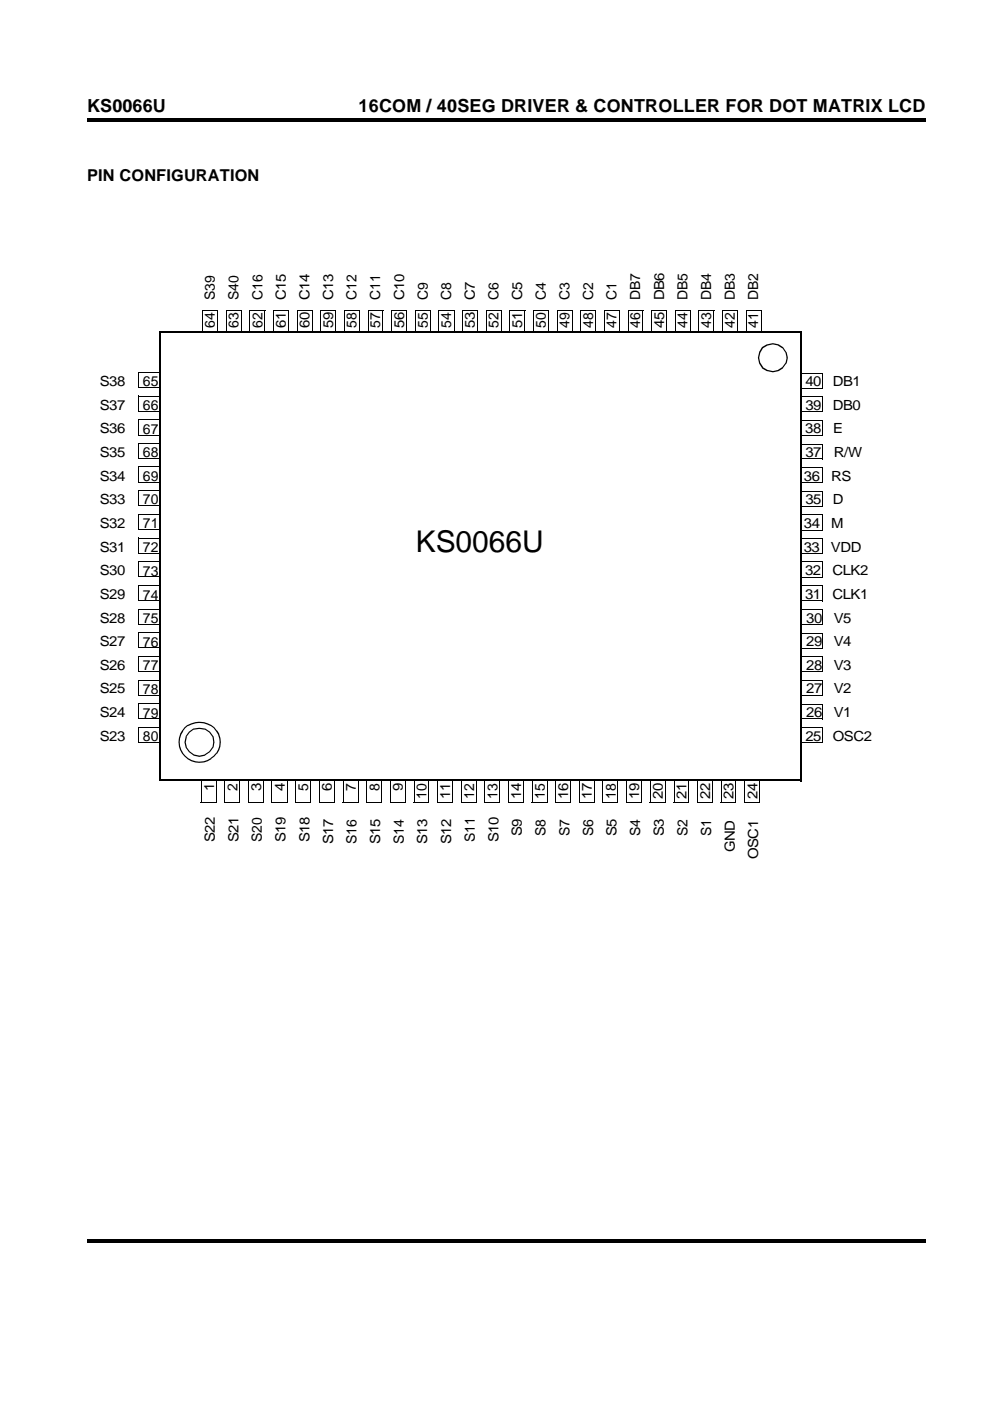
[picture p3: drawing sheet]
<svg xmlns="http://www.w3.org/2000/svg" width="210mm" height="297mm" viewBox="0 0 210 297" stroke-linecap="round" stroke-linejoin="round" font-family="sans-serif">
<path d="M18.5 25.1h177.8v.7h-177.8zM18.5 262.8h177.8v.7h-177.8z" fill="#000"/>
<g fill="#fff">
<path d="M18.5 265.3h30.5v9h-30.5z"/>
<path d="M42.9 65.8h3.2v4.5h-3.2z"/>
</g>
<path d="M42.8 70.3h3.3M42.9 65.8h3.3M42.9 65.7v4.6M46.1 65.8v4.6" fill="none" stroke="#000" stroke-width=".21"/>
<path d="M48 65.8h3.1v4.5h-3.1z" fill="#fff"/>
<path d="M47.9 70.3h3.2M48 65.7v4.6M48 65.8h3.2M51.1 65.8v4.6" fill="none" stroke="#000" stroke-width=".21"/>
<path d="M53 65.8h3.1v4.5h-3.1z" fill="#fff"/>
<path d="M52.9 70.3h3.2M53 65.7v4.6M53 65.8h3.2M56.1 65.8v4.6" fill="none" stroke="#000" stroke-width=".21"/>
<path d="M58 65.8h3.1v4.5h-3.1z" fill="#fff"/>
<path d="M57.9 70.3h3.2M58 65.8h3.2M58 65.7v4.6M61.1 65.8v4.6" fill="none" stroke="#000" stroke-width=".21"/>
<path d="M63 65.8h3.2v4.5h-3.2z" fill="#fff"/>
<path d="M62.9 70.3h3.3M63 65.8h3.3M63 65.7v4.6M66.2 65.8v4.6" fill="none" stroke="#000" stroke-width=".21"/>
<path d="M68 65.8h3.2v4.5h-3.2z" fill="#fff"/>
<path d="M67.9 70.3h3.3M68 65.7v4.6M68 65.8h3.3M71.2 65.8v4.6" fill="none" stroke="#000" stroke-width=".21"/>
<path d="M73 65.8h3.2v4.5h-3.2z" fill="#fff"/>
<path d="M72.9 70.3h3.3M73 65.7v4.6M73 65.8h3.3M76.2 65.8v4.6" fill="none" stroke="#000" stroke-width=".21"/>
<path d="M78.1 65.8h3.1v4.5h-3.1z" fill="#fff"/>
<path d="M78 70.3h3.2M78.1 65.7v4.6M78.1 65.8h3.2M81.2 65.8v4.6" fill="none" stroke="#000" stroke-width=".21"/>
<path d="M83.1 65.8h3.1v4.5h-3.1z" fill="#fff"/>
<path d="M83 70.3h3.2M83.1 65.7v4.6M83.1 65.8h3.2M86.2 65.8v4.6" fill="none" stroke="#000" stroke-width=".21"/>
<path d="M88.1 65.8h3.2v4.5h-3.2z" fill="#fff"/>
<path d="M88 70.3h3.3M88.1 65.7v4.6M88.1 65.8h3.3M91.3 65.8v4.6" fill="none" stroke="#000" stroke-width=".21"/>
<path d="M93 65.8h3.3v4.5h-3.3z" fill="#fff"/>
<path d="M93 70.3h3.3M93 65.7v4.6M93 65.8h3.4M96.3 65.8v4.6" fill="none" stroke="#000" stroke-width=".21"/>
<path d="M98 65.8h3.3v4.5h-3.3z" fill="#fff"/>
<path d="M98 70.3h3.3M98 65.7v4.6M98 65.8h3.3M101.3 65.8v4.6" fill="none" stroke="#000" stroke-width=".21"/>
<path d="M103.1 65.8h3.2v4.5h-3.2z" fill="#fff"/>
<path d="M103 70.3h3.3M103.1 65.7v4.6M103.1 65.8h3.2M106.3 65.8v4.6" fill="none" stroke="#000" stroke-width=".21"/>
<path d="M108.1 65.8h3.2v4.5h-3.2z" fill="#fff"/>
<path d="M108 70.3h3.3M108.1 65.7v4.6M108.1 65.8h3.2M111.3 65.8v4.6" fill="none" stroke="#000" stroke-width=".21"/>
<path d="M113.1 65.8h3.2v4.5h-3.2z" fill="#fff"/>
<path d="M113 70.3h3.3M113.1 65.7v4.6M113.1 65.8h3.3M116.3 65.8v4.6" fill="none" stroke="#000" stroke-width=".21"/>
<path d="M118.1 65.8h3.2v4.5h-3.2z" fill="#fff"/>
<path d="M118 70.3h3.3M118.1 65.8h3.3M118.1 65.7v4.6M121.3 65.8v4.6" fill="none" stroke="#000" stroke-width=".21"/>
<path d="M123.1 65.8h3.2v4.5h-3.2z" fill="#fff"/>
<path d="M123 70.3h3.3M123.1 65.8h3.3M123.1 65.7v4.6M126.3 65.8v4.6" fill="none" stroke="#000" stroke-width=".21"/>
<path d="M128.2 65.8h3.1v4.5h-3.1z" fill="#fff"/>
<path d="M128.1 70.3h3.2M128.2 65.8h3.2M128.2 65.7v4.6M131.3 65.8v4.6" fill="none" stroke="#000" stroke-width=".21"/>
<path d="M133.2 65.8h3.1v4.5h-3.1z" fill="#fff"/>
<path d="M133.1 70.3h3.2M133.2 65.8h3.2M133.2 65.7v4.6M136.3 65.8v4.6" fill="none" stroke="#000" stroke-width=".21"/>
<path d="M138.2 65.8h3.1v4.5h-3.1z" fill="#fff"/>
<path d="M138.1 70.3h3.2M138.2 65.8h3.2M138.2 65.7v4.6M141.3 65.8v4.6" fill="none" stroke="#000" stroke-width=".21"/>
<path d="M143.2 65.8h3.2v4.5h-3.2z" fill="#fff"/>
<path d="M143.1 70.3h3.3M143.2 65.8h3.3M143.2 65.7v4.6M146.4 65.8v4.6" fill="none" stroke="#000" stroke-width=".21"/>
<path d="M148.2 65.8h3.2v4.5h-3.2z" fill="#fff"/>
<path d="M148.1 70.3h3.3M148.2 65.8h3.3M148.2 65.7v4.6M151.4 65.8v4.6" fill="none" stroke="#000" stroke-width=".21"/>
<path d="M153.2 65.8h3.2v4.5h-3.2z" fill="#fff"/>
<path d="M153.1 70.3h3.3M153.2 65.8h3.3M153.2 65.7v4.6M156.4 65.8v4.6" fill="none" stroke="#000" stroke-width=".21"/>
<path d="M158.2 65.8h3.2v4.5h-3.2z" fill="#fff"/>
<path d="M158.2 70.3h3.2M158.2 65.8h3.3M158.2 65.7v4.6M161.4 65.8v4.6" fill="none" stroke="#000" stroke-width=".21"/>
<path d="M169.9 79.1h4.5v3.2h-4.5z" fill="#fff"/>
<path d="M169.9 79.1h4.6M169.9 79v3.3M174.4 79.1v3.3M169.8 82.3h4.6" fill="none" stroke="#000" stroke-width=".21"/>
<path d="M169.9 84.1h4.5v3.2h-4.5z" fill="#fff"/>
<path d="M169.8 87.3h4.6M169.9 84.1h4.6M169.9 84v3.3M174.4 84.1v3.3" fill="none" stroke="#000" stroke-width=".21"/>
<path d="M169.9 89.1h4.5v3.2h-4.5z" fill="#fff"/>
<path d="M169.8 92.3h4.6M169.9 89.1h4.6M169.9 89v3.3M174.4 89.1v3.3" fill="none" stroke="#000" stroke-width=".21"/>
<path d="M169.9 94.2h4.5v3.1h-4.5z" fill="#fff"/>
<path d="M169.8 97.3h4.6M169.9 94.2h4.6M169.9 94.1v3.2M174.4 94.2v3.2" fill="none" stroke="#000" stroke-width=".21"/>
<path d="M169.9 99.2h4.5v3.1h-4.5z" fill="#fff"/>
<path d="M169.9 99.2h4.6M169.9 99.1v3.2M174.4 99.2v3.2M169.8 102.3h4.6" fill="none" stroke="#000" stroke-width=".21"/>
<path d="M169.9 104.2h4.5v3.1h-4.5z" fill="#fff"/>
<path d="M169.8 107.3h4.6M169.9 104.2h4.6M169.9 104.1v3.2M174.4 104.2v3.2" fill="none" stroke="#000" stroke-width=".21"/>
<path d="M169.9 109.2h4.5v3.2h-4.5z" fill="#fff"/>
<path d="M169.8 112.4h4.6M169.9 109.2h4.6M169.9 109.1v3.3M174.4 109.2v3.3" fill="none" stroke="#000" stroke-width=".21"/>
<path d="M169.9 114.2h4.5v3.2h-4.5z" fill="#fff"/>
<path d="M169.8 117.4h4.6M169.9 114.2h4.6M169.9 114.1v3.3M174.4 114.2v3.3" fill="none" stroke="#000" stroke-width=".21"/>
<path d="M169.9 119.2h4.5v3.2h-4.5z" fill="#fff"/>
<path d="M169.9 119.2h4.6M169.9 119.1v3.3M174.4 119.2v3.3M169.8 122.4h4.6" fill="none" stroke="#000" stroke-width=".21"/>
<path d="M169.9 124.2h4.5v3.2h-4.5z" fill="#fff"/>
<path d="M169.8 127.4h4.6M169.9 124.2h4.6M169.9 124.1v3.3M174.4 124.2v3.3" fill="none" stroke="#000" stroke-width=".21"/>
<path d="M169.9 129.2h4.5v3.2h-4.5z" fill="#fff"/>
<path d="M169.8 132.4h4.6M169.9 129.2h4.6M169.9 129.1v3.3M174.4 129.2v3.2" fill="none" stroke="#000" stroke-width=".21"/>
<path d="M169.9 134.2h4.5v3.2h-4.5z" fill="#fff"/>
<path d="M169.8 137.4h4.6M169.9 134.2h4.6M169.9 134.1v3.3M174.4 134.2v3.3" fill="none" stroke="#000" stroke-width=".21"/>
<path d="M169.9 139.2h4.5v3.2h-4.5z" fill="#fff"/>
<path d="M169.9 139.2h4.6M169.9 139.1v3.3M174.4 139.2v3.3M169.8 142.4h4.6" fill="none" stroke="#000" stroke-width=".21"/>
<path d="M169.9 144.2h4.5v3.2h-4.5z" fill="#fff"/>
<path d="M169.8 147.4h4.6M169.9 144.2h4.6M169.9 144.1v3.3M174.4 144.2v3.3" fill="none" stroke="#000" stroke-width=".21"/>
<path d="M169.9 149.3h4.5v3.1h-4.5z" fill="#fff"/>
<path d="M169.8 152.4h4.6M169.9 149.3h4.6M169.9 149.2v3.2M174.4 149.3v3.2" fill="none" stroke="#000" stroke-width=".21"/>
<path d="M169.9 154.3h4.5v3.1h-4.5z" fill="#fff"/>
<path d="M169.8 157.4h4.6M169.9 154.3h4.6M169.9 154.2v3.2M174.4 154.3v3.2" fill="none" stroke="#000" stroke-width=".21"/>
<path d="M29.3 154.3h4.6v3.1h-4.6z" fill="#fff"/>
<path d="M29.2 157.4h4.7M29.3 154.3h4.7M29.3 154.2v3.2M33.9 154.3v3.2" fill="none" stroke="#000" stroke-width=".21"/>
<path d="M29.3 149.2h4.6v3.2h-4.6z" fill="#fff"/>
<path d="M29.2 152.4h4.7M29.3 149.2h4.7M29.3 149.1v3.3M33.9 149.2v3.3" fill="none" stroke="#000" stroke-width=".21"/>
<path d="M29.3 144.2h4.6v3.2h-4.6z" fill="#fff"/>
<path d="M29.2 147.4h4.7M29.3 144.2h4.7M29.3 144.1v3.3M33.9 144.2v3.3" fill="none" stroke="#000" stroke-width=".21"/>
<path d="M29.3 139.2h4.6v3.2h-4.6z" fill="#fff"/>
<path d="M29.3 139.2h4.7M29.3 139.1v3.3M33.9 139.2v3.2M29.2 142.4h4.7" fill="none" stroke="#000" stroke-width=".21"/>
<path d="M29.3 134.1h4.6v3.3h-4.6z" fill="#fff"/>
<path d="M29.2 137.4h4.7M29.3 134.1h4.7M29.3 134.1v3.3M33.9 134.1v3.3" fill="none" stroke="#000" stroke-width=".21"/>
<path d="M29.3 129.1h4.6v3.3h-4.6z" fill="#fff"/>
<path d="M29.2 132.4h4.7M29.3 129.1h4.7M29.3 129.1v3.3M33.9 129.1v3.3" fill="none" stroke="#000" stroke-width=".21"/>
<path d="M29.3 124.1h4.6v3.3h-4.6z" fill="#fff"/>
<path d="M29.2 127.4h4.7M29.3 124.1h4.7M29.3 124.1v3.3M33.9 124.1v3.4" fill="none" stroke="#000" stroke-width=".21"/>
<path d="M29.3 119.2h4.6v3.1h-4.6z" fill="#fff"/>
<path d="M29.3 119.2h4.7M29.3 119.1v3.2M33.9 119.2v3.2M29.2 122.3h4.7" fill="none" stroke="#000" stroke-width=".21"/>
<path d="M29.3 114.1h4.6v3.2h-4.6z" fill="#fff"/>
<path d="M29.2 117.3h4.7M29.3 114.1h4.7M29.3 114v3.3M33.9 114.1v3.3" fill="none" stroke="#000" stroke-width=".21"/>
<path d="M29.3 109.1h4.6v3.2h-4.6z" fill="#fff"/>
<path d="M29.2 112.3h4.7M29.3 109.1h4.7M29.3 109v3.3M33.9 109.1v3.3" fill="none" stroke="#000" stroke-width=".21"/>
<path d="M29.3 104.1h4.6v3.1h-4.6z" fill="#fff"/>
<path d="M29.2 107.2h4.7M29.3 104.1h4.7M29.3 104v3.2M33.9 104.1v3.2" fill="none" stroke="#000" stroke-width=".21"/>
<path d="M29.3 99h4.6v3.2h-4.6z" fill="#fff"/>
<path d="M29.3 99h4.7M29.3 98.9v3.3M33.9 99v3.3M29.2 102.2h4.7" fill="none" stroke="#000" stroke-width=".21"/>
<path d="M29.3 94h4.6v3.2h-4.6z" fill="#fff"/>
<path d="M29.2 97.2h4.7M29.3 94h4.7M29.3 93.9v3.3M33.9 94v3.3" fill="none" stroke="#000" stroke-width=".21"/>
<path d="M29.3 89h4.6v3.2h-4.6z" fill="#fff"/>
<path d="M29.2 92.2h4.7M29.3 89h4.7M29.3 88.9v3.3M33.9 89v3.3" fill="none" stroke="#000" stroke-width=".21"/>
<path d="M29.3 84h4.6v3.2h-4.6z" fill="#fff"/>
<path d="M29.2 87.2h4.7M29.3 84h4.7M29.3 83.9v3.3M33.9 84v3.2" fill="none" stroke="#000" stroke-width=".21"/>
<path d="M29.3 78.9h4.6v3.3h-4.6z" fill="#fff"/>
<path d="M29.3 78.9h4.7M29.3 78.9v3.3M33.9 78.9v3.3M29.2 82.2h4.7" fill="none" stroke="#000" stroke-width=".21"/>
<path d="M117.9 165.6h3.1v4.5h-3.1z" fill="#fff"/>
<path d="M117.8 170.1h3.2M117.9 165.6h3.2M117.9 165.5v4.6M121 165.6v4.6" fill="none" stroke="#000" stroke-width=".21"/>
<path d="M112.9 165.6h3.1v4.5h-3.1z" fill="#fff"/>
<path d="M112.8 170.1h3.2M112.9 165.5v4.6M112.9 165.6h3.2M116 165.6v4.6" fill="none" stroke="#000" stroke-width=".21"/>
<path d="M107.8 165.6h3.2v4.5h-3.2z" fill="#fff"/>
<path d="M107.7 170.1h3.3M107.8 165.6h3.3M107.8 165.5v4.6M111 165.6v4.6" fill="none" stroke="#000" stroke-width=".21"/>
<path d="M102.8 165.6h3.2v4.5h-3.2z" fill="#fff"/>
<path d="M102.7 170.1h3.3M102.8 165.6h3.3M102.8 165.5v4.6M106 165.6v4.6" fill="none" stroke="#000" stroke-width=".21"/>
<path d="M97.8 165.6h3.2v4.5h-3.2z" fill="#fff"/>
<path d="M97.7 170.1h3.3M97.8 165.5v4.6M97.8 165.6h3.3M101 165.6v4.6" fill="none" stroke="#000" stroke-width=".21"/>
<path d="M92.8 165.6h3.1v4.5h-3.1z" fill="#fff"/>
<path d="M92.7 170.1h3.2M92.8 165.5v4.6M92.8 165.6h3.2M95.9 165.6v4.6" fill="none" stroke="#000" stroke-width=".21"/>
<path d="M87.8 165.6h3.1v4.5h-3.1z" fill="#fff"/>
<path d="M87.7 170.1h3.2M87.8 165.5v4.6M87.8 165.6h3.2M90.9 165.6v4.6" fill="none" stroke="#000" stroke-width=".21"/>
<path d="M82.7 165.6h3.2v4.5h-3.2z" fill="#fff"/>
<path d="M82.6 170.1h3.3M82.7 165.6h3.3M82.7 165.5v4.6M85.9 165.6v4.6" fill="none" stroke="#000" stroke-width=".21"/>
<path d="M77.7 165.6h3.2v4.5h-3.2z" fill="#fff"/>
<path d="M77.6 170.1h3.3M77.7 165.5v4.6M77.7 165.6h3.3M80.9 165.6v4.6" fill="none" stroke="#000" stroke-width=".21"/>
<path d="M72.7 165.6h3.2v4.5h-3.2z" fill="#fff"/>
<path d="M72.6 170.1h3.3M72.7 165.5v4.6M72.7 165.6h3.3M75.9 165.6v4.6" fill="none" stroke="#000" stroke-width=".21"/>
<path d="M67.7 165.6h3.2v4.5h-3.2z" fill="#fff"/>
<path d="M67.6 170.1h3.3M67.7 165.5v4.6M67.7 165.6h3.3M70.9 165.6v4.6" fill="none" stroke="#000" stroke-width=".21"/>
<path d="M62.7 165.6h3.2v4.5h-3.2z" fill="#fff"/>
<path d="M62.7 170.1h3.2M62.7 165.6h3.3M62.7 165.5v4.6M65.9 165.6v4.6" fill="none" stroke="#000" stroke-width=".21"/>
<path d="M57.7 165.6h3.2v4.5h-3.2z" fill="#fff"/>
<path d="M57.6 170.1h3.3M57.7 165.5v4.6M57.7 165.6h3.3M60.9 165.6v4.6" fill="none" stroke="#000" stroke-width=".21"/>
<path d="M52.7 165.6h3.2v4.5h-3.2z" fill="#fff"/>
<path d="M52.6 170.1h3.3M52.7 165.5v4.6M52.7 165.6h3.3M55.9 165.6v4.6" fill="none" stroke="#000" stroke-width=".21"/>
<path d="M47.7 165.6h3.2v4.5h-3.2z" fill="#fff"/>
<path d="M47.6 170.1h3.3M47.7 165.6h3.3M47.7 165.5v4.6M50.9 165.6v4.6" fill="none" stroke="#000" stroke-width=".21"/>
<path d="M42.7 165.6h3.1v4.5h-3.1z" fill="#fff"/>
<path d="M42.6 170.1h3.2M42.7 165.6h3.2M42.7 165.5v4.6M45.8 165.6v4.6" fill="none" stroke="#000" stroke-width=".21"/>
<path d="M157.9 165.6h3.2v4.5h-3.2z" fill="#fff"/>
<path d="M157.8 170.1h3.3M157.9 165.5v4.6M157.9 165.6h3.3M161.1 165.6v4.6" fill="none" stroke="#000" stroke-width=".21"/>
<path d="M152.9 165.6h3.1v4.5h-3.1z" fill="#fff"/>
<path d="M152.8 170.1h3.2M152.9 165.6h3.2M152.9 165.5v4.6M156 165.6v4.6" fill="none" stroke="#000" stroke-width=".21"/>
<path d="M147.9 165.6h3.1v4.5h-3.1z" fill="#fff"/>
<path d="M147.8 170.1h3.2M147.9 165.6h3.2M147.9 165.5v4.6M151 165.6v4.6" fill="none" stroke="#000" stroke-width=".21"/>
<path d="M142.9 165.6h3.1v4.5h-3.1z" fill="#fff"/>
<path d="M142.8 170.1h3.2M142.9 165.6h3.2M142.9 165.5v4.6M146.1 165.6v4.6" fill="none" stroke="#000" stroke-width=".21"/>
<path d="M137.8 165.6h3.3v4.5h-3.3z" fill="#fff"/>
<path d="M137.8 170.1h3.3M137.8 165.6h3.3M137.8 165.5v4.6M141.1 165.6v4.6" fill="none" stroke="#000" stroke-width=".21"/>
<path d="M132.8 165.6h3.3v4.5h-3.3z" fill="#fff"/>
<path d="M132.8 170.1h3.3M132.8 165.6h3.3M132.8 165.5v4.6M136.1 165.6v4.6" fill="none" stroke="#000" stroke-width=".21"/>
<path d="M127.8 165.6h3.2v4.5h-3.2z" fill="#fff"/>
<path d="M127.8 170.1h3.2M127.8 165.6h3.3M127.8 165.5v4.6M131 165.6v4.6" fill="none" stroke="#000" stroke-width=".21"/>
<path d="M122.9 165.6h3.1v4.5h-3.1z" fill="#fff"/>
<path d="M122.8 170.1h3.2M122.9 165.6h3.2M122.9 165.5v4.6M126 165.6v4.6" fill="none" stroke="#000" stroke-width=".21"/>
<path d="M33.9 70.2v95.3M33.9 70.4h136.2M169.9 70.4v95.2M33.7 165.5h136.2" fill="none" stroke="#000" stroke-width=".34"/>
<path d="M39.2 154.3a4.3 4.3 0 0 1 5.8-.3 4.3 4.3 0 0 1 .9 5.7 4.3 4.3 0 0 1-6.3 1 4.3 4.3 0 0 1-.4-6.4z" fill-rule="evenodd" fill="#fff"/>
<path d="M39.1 154.2a4.6 4.6 0 0 1 7.6 2.3l.1 .8h-.2l-.1-.7a4.6 4.6 0 0 0-1.9-2.7l.1 .1a4.6 4.6 0 0 0-3.3-.6l-1.5 .5-.6 .5-.5 .7-.6 1.4a4 4 0 0 0 .7 3.2l-.1-.1a4.3 4.3 0 0 0 2.7 1.8h-.1a4.1 4.1 0 0 0 3.3-.7l1.1-1 .7-1.5 .1-.9h.2a4.5 4.5 0 0 1-5.4 4.4 4.5 4.5 0 0 1-3.2-6.1zM46.6 157.3h.2z" fill="#000"/>
<circle cx="42.3" cy="157.3" r="3" fill="#fff"/>
<path d="M40 155.1a3.2 3.2 0 0 1 3.5-.6 3.2 3.2 0 0 1 2 2.8h-.3l-.2-1.1-.6-.9-1.1-.7 .1 .1-1.2-.2-1.1 .2v-.1l-.9 .7-.7 .9-.1 1.2 .2 1h-.1l.7 .9 .9 .7 1.2 .2 1.1-.2 1-.7 .6-.9 .2-1.1h.3a3.2 3.2 0 0 1-4.4 2.9 3.2 3.2 0 0 1-1.1-5.1zM45.2 157.3h.3z" fill="#000"/>
<path d="M161.6 73.7a3 3 0 0 1 4.8 .5 3 3 0 0 1-1.8 4.5 3 3 0 0 1-3.8-2.9l.2-1.1z" fill-rule="evenodd" fill="#fff"/>
<path d="M161.5 73.6a3.3 3.3 0 0 1 3.5-.6 3.3 3.3 0 0 1 2 2.8l-.2 .1-.3-1.1-.6-1-.9-.5-1.2-.3-1.1 .3-1 .6 .1-.1-.6 1-.2 1.1 .2 1.1 .5 .8 1 .6 1.2 .3 1.1-.3 .9-.6 .6-.8 .3-1.2 .2 .1a3.2 3.2 0 0 1-2.5 3 3.2 3.2 0 0 1-3.5-1.8 3.3 3.3 0 0 1 .5-3.5zM166.8 75.8l.2 .1z" fill="#000"/>
<text font-size="6.3" x="88.1" y="117">KS0066U</text>
<g font-size="3.8">
<text x="18.5" y="23.8">KS0066U</text>
<text x="76" y="23.8">16COM / 40SEG DRIVER &amp; CONTROLLER FOR DOT MATRIX LCD</text>
</g>
<text font-size="3.5" x="18.5" y="38.4">PIN CONFIGURATION</text>
<g font-size="3">
<text x="45.6" y="63.7" transform="rotate(-90 45.6 63.7)">S39</text>
<text x="50.5" y="63.7" transform="rotate(-90 50.5 63.7)">S40</text>
<text x="55.6" y="63.7" transform="rotate(-90 55.6 63.7)">C16</text>
<text x="60.6" y="63.7" transform="rotate(-90 60.6 63.7)">C15</text>
<text x="65.6" y="63.7" transform="rotate(-90 65.6 63.7)">C14</text>
<text x="70.6" y="63.7" transform="rotate(-90 70.6 63.7)">C13</text>
<text x="75.6" y="63.7" transform="rotate(-90 75.6 63.7)">C12</text>
<text x="80.6" y="63.7" transform="rotate(-90 80.6 63.7)">C11</text>
<text x="85.7" y="63.7" transform="rotate(-90 85.7 63.7)">C10</text>
<text x="90.7" y="63.7" transform="rotate(-90 90.7 63.7)">C9</text>
<text x="95.7" y="63.7" transform="rotate(-90 95.7 63.7)">C8</text>
<text x="100.7" y="63.7" transform="rotate(-90 100.7 63.7)">C7</text>
<text x="105.7" y="63.7" transform="rotate(-90 105.7 63.7)">C6</text>
<text x="110.7" y="63.7" transform="rotate(-90 110.7 63.7)">C5</text>
<text x="115.7" y="63.7" transform="rotate(-90 115.7 63.7)">C4</text>
<text x="120.7" y="63.7" transform="rotate(-90 120.7 63.7)">C3</text>
<text x="125.7" y="63.7" transform="rotate(-90 125.7 63.7)">C2</text>
<text x="130.7" y="63.7" transform="rotate(-90 130.7 63.7)">C1</text>
<text x="135.7" y="63.7" transform="rotate(-90 135.7 63.7)">DB7</text>
<text x="140.8" y="63.7" transform="rotate(-90 140.8 63.7)">DB6</text>
<text x="145.8" y="63.7" transform="rotate(-90 145.8 63.7)">DB5</text>
<text x="150.8" y="63.7" transform="rotate(-90 150.8 63.7)">DB4</text>
<text x="155.8" y="63.7" transform="rotate(-90 155.8 63.7)">DB3</text>
<text x="160.8" y="63.7" transform="rotate(-90 160.8 63.7)">DB2</text>
<text x="45.6" y="69.5" transform="rotate(-90 45.6 69.5)">64</text>
<text x="50.5" y="69.5" transform="rotate(-90 50.5 69.5)">63</text>
<text x="55.6" y="69.5" transform="rotate(-90 55.6 69.5)">62</text>
<text x="60.6" y="69.5" transform="rotate(-90 60.6 69.5)">61</text>
<text x="65.6" y="69.5" transform="rotate(-90 65.6 69.5)">60</text>
<text x="70.6" y="69.5" transform="rotate(-90 70.6 69.5)">59</text>
<text x="75.6" y="69.5" transform="rotate(-90 75.6 69.5)">58</text>
<text x="80.6" y="69.5" transform="rotate(-90 80.6 69.5)">57</text>
<text x="85.7" y="69.5" transform="rotate(-90 85.7 69.5)">56</text>
<text x="90.7" y="69.5" transform="rotate(-90 90.7 69.5)">55</text>
<text x="95.7" y="69.5" transform="rotate(-90 95.7 69.5)">54</text>
<text x="100.7" y="69.5" transform="rotate(-90 100.7 69.5)">53</text>
<text x="105.7" y="69.5" transform="rotate(-90 105.7 69.5)">52</text>
<text x="110.7" y="69.5" transform="rotate(-90 110.7 69.5)">51</text>
<text x="115.7" y="69.5" transform="rotate(-90 115.7 69.5)">50</text>
<text x="120.7" y="69.5" transform="rotate(-90 120.7 69.5)">49</text>
<text x="125.7" y="69.5" transform="rotate(-90 125.7 69.5)">48</text>
<text x="130.7" y="69.5" transform="rotate(-90 130.7 69.5)">47</text>
<text x="135.7" y="69.5" transform="rotate(-90 135.7 69.5)">46</text>
<text x="140.8" y="69.5" transform="rotate(-90 140.8 69.5)">45</text>
<text x="145.8" y="69.5" transform="rotate(-90 145.8 69.5)">44</text>
<text x="150.8" y="69.5" transform="rotate(-90 150.8 69.5)">43</text>
<text x="155.8" y="69.5" transform="rotate(-90 155.8 69.5)">42</text>
<text x="160.8" y="69.5" transform="rotate(-90 160.8 69.5)">41</text>
<text x="21.2" y="81.9">S38</text>
<text x="30.3" y="81.9">65</text>
<text x="170.8" y="81.9">40</text>
<text x="176.6" y="81.9">DB1</text>
<text x="21.2" y="86.9">S37</text>
<text x="30.3" y="86.9">66</text>
<text x="170.8" y="86.9">39</text>
<text x="176.6" y="86.9">DB0</text>
<text x="21.2" y="91.9">S36</text>
<text x="30.3" y="92">67</text>
<text x="170.7" y="91.9">38</text>
<text x="176.7" y="91.9">E</text>
<text x="21.1" y="102">S34</text>
<text x="21.1" y="97">S35</text>
<text x="30.3" y="102">69</text>
<text x="30.3" y="97">68</text>
<text x="170.4" y="102">36</text>
<text x="170.8" y="97">37</text>
<text x="176.2" y="102">RS</text>
<text x="176.8" y="97">R/W</text>
<text x="21.2" y="107">S33</text>
<text x="30.3" y="107">70</text>
<text x="170.8" y="107">35</text>
<text x="176.6" y="107">D</text>
<text x="21.2" y="112">S32</text>
<text x="30.3" y="112">71</text>
<text x="170.4" y="112">34</text>
<text x="176.2" y="112">M</text>
<text x="21.2" y="117">S31</text>
<text x="30.3" y="117">72</text>
<text x="170.4" y="117">33</text>
<text x="176.2" y="117">VDD</text>
<text x="21.2" y="121.9">S30</text>
<text x="30.3" y="122">73</text>
<text x="170.7" y="121.9">32</text>
<text x="176.5" y="121.9">CLK2</text>
<text x="21.2" y="127">S29</text>
<text x="30.3" y="127.1">74</text>
<text x="170.7" y="127">31</text>
<text x="176.5" y="127">CLK1</text>
<text x="21.1" y="137">S27</text>
<text x="21.2" y="132">S28</text>
<text x="30.3" y="137.1">76</text>
<text x="30.3" y="132.1">75</text>
<text x="170.9" y="137">29</text>
<text x="170.9" y="132">30</text>
<text x="176.8" y="137">V4</text>
<text x="176.8" y="132">V5</text>
<text x="21.1" y="142">S26</text>
<text x="30.3" y="142.1">77</text>
<text x="170.9" y="142">28</text>
<text x="176.8" y="142">V3</text>
<text x="21.1" y="147">S25</text>
<text x="30.3" y="147.2">78</text>
<text x="170.9" y="147">27</text>
<text x="176.8" y="147">V2</text>
<text x="21.1" y="152.1">S24</text>
<text x="30.3" y="152.2">79</text>
<text x="170.9" y="152.1">26</text>
<text x="176.8" y="152.1">V1</text>
<text x="21.1" y="157.1">S23</text>
<text x="30.3" y="157.2">80</text>
<text x="170.8" y="157.1">25</text>
<text x="176.6" y="157.1">OSC2</text>
<text x="45.4" y="167.7" transform="rotate(-90 45.4 167.7)">1</text>
<text x="50.4" y="167.7" transform="rotate(-90 50.4 167.7)">2</text>
<text x="55.4" y="167.7" transform="rotate(-90 55.4 167.7)">3</text>
<text x="60.4" y="167.7" transform="rotate(-90 60.4 167.7)">4</text>
<text x="65.4" y="167.7" transform="rotate(-90 65.4 167.7)">5</text>
<text x="70.4" y="167.7" transform="rotate(-90 70.4 167.7)">6</text>
<text x="75.4" y="167.7" transform="rotate(-90 75.4 167.7)">7</text>
<text x="80.4" y="167.7" transform="rotate(-90 80.4 167.7)">8</text>
<text x="85.4" y="167.7" transform="rotate(-90 85.4 167.7)">9</text>
<text x="90.4" y="169.4" transform="rotate(-90 90.4 169.4)">10</text>
<text x="95.4" y="169.4" transform="rotate(-90 95.4 169.4)">11</text>
<text x="100.5" y="169.4" transform="rotate(-90 100.5 169.4)">12</text>
<text x="105.5" y="169.4" transform="rotate(-90 105.5 169.4)">13</text>
<text x="110.5" y="169.4" transform="rotate(-90 110.5 169.4)">14</text>
<text x="115.5" y="169.4" transform="rotate(-90 115.5 169.4)">15</text>
<text x="120.5" y="169.4" transform="rotate(-90 120.5 169.4)">16</text>
<text x="125.5" y="169.4" transform="rotate(-90 125.5 169.4)">17</text>
<text x="130.6" y="169.4" transform="rotate(-90 130.6 169.4)">18</text>
<text x="135.6" y="169.4" transform="rotate(-90 135.6 169.4)">19</text>
<text x="140.5" y="169.4" transform="rotate(-90 140.5 169.4)">20</text>
<text x="145.5" y="169.4" transform="rotate(-90 145.5 169.4)">21</text>
<text x="150.5" y="169.4" transform="rotate(-90 150.5 169.4)">22</text>
<text x="155.5" y="169.4" transform="rotate(-90 155.5 169.4)">23</text>
<text x="160.6" y="169.4" transform="rotate(-90 160.6 169.4)">24</text>
<text x="45.6" y="178.6" transform="rotate(-90 45.6 178.6)">S22</text>
<text x="50.5" y="178.6" transform="rotate(-90 50.5 178.6)">S21</text>
<text x="55.5" y="178.6" transform="rotate(-90 55.5 178.6)">S20</text>
<text x="60.5" y="178.6" transform="rotate(-90 60.5 178.6)">S19</text>
<text x="65.6" y="178.6" transform="rotate(-90 65.6 178.6)">S18</text>
<text x="70.6" y="178.9" transform="rotate(-90 70.6 178.9)">S17</text>
<text x="75.6" y="178.9" transform="rotate(-90 75.6 178.9)">S16</text>
<text x="80.6" y="178.9" transform="rotate(-90 80.6 178.9)">S15</text>
<text x="85.6" y="178.9" transform="rotate(-90 85.6 178.9)">S14</text>
<text x="90.6" y="178.9" transform="rotate(-90 90.6 178.9)">S13</text>
<text x="95.7" y="178.9" transform="rotate(-90 95.7 178.9)">S12</text>
<text x="100.7" y="178.6" transform="rotate(-90 100.7 178.6)">S11</text>
<text x="105.7" y="178.6" transform="rotate(-90 105.7 178.6)">S10</text>
<text x="110.7" y="177.3" transform="rotate(-90 110.7 177.3)">S9</text>
<text x="115.7" y="177.3" transform="rotate(-90 115.7 177.3)">S8</text>
<text x="120.7" y="177.3" transform="rotate(-90 120.7 177.3)">S7</text>
<text x="125.7" y="177.3" transform="rotate(-90 125.7 177.3)">S6</text>
<text x="130.7" y="177.3" transform="rotate(-90 130.7 177.3)">S5</text>
<text x="135.7" y="177.3" transform="rotate(-90 135.7 177.3)">S4</text>
<text x="140.7" y="177.3" transform="rotate(-90 140.7 177.3)">S3</text>
<text x="145.8" y="177.3" transform="rotate(-90 145.8 177.3)">S2</text>
<text x="150.8" y="177.3" transform="rotate(-90 150.8 177.3)">S1</text>
<text x="155.8" y="180.6" transform="rotate(-90 155.8 180.6)">GND</text>
<text x="160.8" y="182.1" transform="rotate(-90 160.8 182.1)">OSC1</text>
</g>
</svg>
